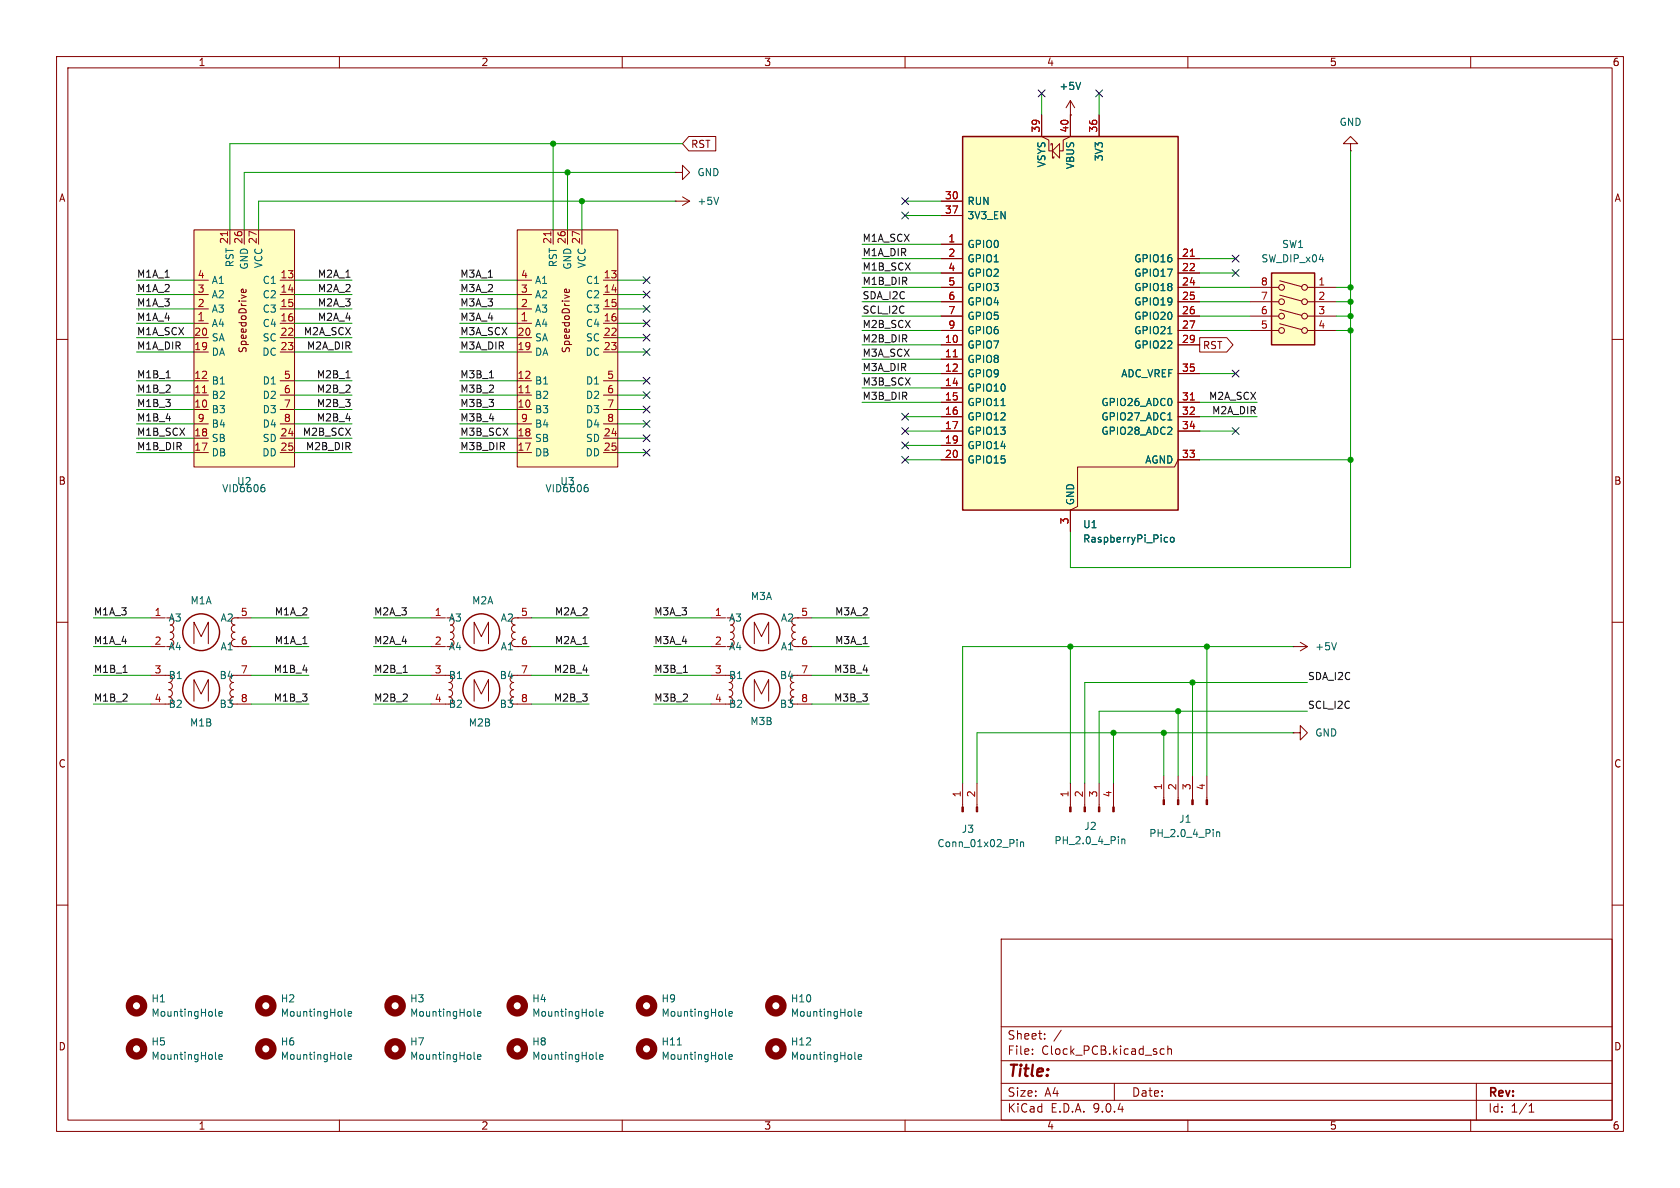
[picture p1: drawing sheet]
<svg xmlns="http://www.w3.org/2000/svg" width="297mm" height="210mm" viewBox="0 0 297 210" stroke-linecap="round" stroke-linejoin="round" font-family="sans-serif">
<g fill="none" stroke="#840000" stroke-width=".18">
<path d="M10 10h277v190h-277zM12 12h273v186h-273zM60 10v2M110 10v2M160 10v2M210 10v2M260 10v2M119.4 35.6h.1M119.4 35.6h2.5M120.6 34.8l1.3 .8M121.9 35.6l-1.3 .7M10 60h2"/>
<path d="M285 60h2M10 110h2M125.7 109.2h2.6M125.7 114.3h2.6M125.7 119.4h3.2M129.2 110.5a.64 .64 0 0 1 .6 .6 .64 .64 0 0 1-.6 .7 .64 .64 0 0 1 .6 .6 .64 .64 0 0 1-.6 .6M129.2 113a.64 .64 0 0 1 .6 .7 .64 .64 0 0 1-.6 .6M133.3 113.8v-3.8l1.3 2.5 1.3-2.5v3.8M140.3 119.4h3.2M140.6 110.5a.63 .63 0 0 0-.6 .6 .63 .63 0 0 0 .6 .7 .64 .64 0 0 0-.6 .6 .64 .64 0 0 0 .6 .6M140.6 113a.63 .63 0 0 0-.6 .7 .63 .63 0 0 0 .6 .6h2.9M140.6 109.2h2.9"/>
<path d="M228.6 114.3h.1M228.6 114.3h2.5M229.9 113.5l1.2 .8M231.1 114.3l-1.2 .8M285 110h2M128.9 120.7a.64 .64 0 0 1 .6 .6 .64 .64 0 0 1-.6 .6 .63 .63 0 0 1 .6 .7 .63 .63 0 0 1-.6 .6M128.9 123.2a.64 .64 0 0 1 .6 .6 .64 .64 0 0 1-.6 .7h-3.2M133.3 124v-3.9l1.3 2.6 1.3-2.6v3.9M140.3 120.7a.63 .63 0 0 0-.6 .6 .63 .63 0 0 0 .6 .6 .64 .64 0 0 0-.6 .7 .64 .64 0 0 0 .6 .6M140.3 123.2a.63 .63 0 0 0-.6 .6 .63 .63 0 0 0 .6 .7h3.2M10 160h2M177 166h108v32h-108z"/>
<path d="M285 160h2M60 198v2M110 198v2M160 198v2M177 194.5h108M177 191.5h108M177 187.5h108M177 181.5h108M182.5 186.3v.1M182.5 185.5v.1M184.7 183.6v.1M184.7 182.8v.1"/>
<path d="M187.6 182.1l-1.3 2M197 191.5v3M205.2 186.3l.2 .1 .4-.1M205.8 185.5l-.4-.1-.2 .1M206.5 185.5l.2-.1 .3 .1 .1 .9M206.5 184.9v1.5M210 198v2M260 198v2M261 191.5v6.5M270.3 196.6h.9M270.3 195.5l.4-.4v1.5"/>
</g>
<g fill="none" stroke="#840000" stroke-width=".25">
<circle cx="134.6" cy="111.8" r="3.3"/>
<circle cx="134.6" cy="121.9" r="3.3"/>
</g>
<path d="M127.1 34.9l-.5 1.2M236.3 113.6l-.5 1.3M105.4 187.1l.2 .2M106 186.8l.6-.1-.1-.2-.3-.1-.2 .2 .1 .6h.4M119.7 184.7h.8M128.3 187.1l.1 .2M128.9 186.8l.6-.1-.1-.2-.4-.1-.1 .2v.6h.5" fill="none" stroke="#006464" stroke-width=".18"/>
<g fill="none" stroke="#840000" stroke-width="1.3">
<circle cx="91.4" cy="185.4" r="1.27"/>
<circle cx="114.3" cy="185.4" r="1.27"/>
</g>
<path d="M91.4 40.6h17.8v42h-17.8z" fill="#ffffc2"/>
<g fill="none" stroke="#840000" stroke-width=".18">
<path d="M119.4 30.5h1.2v-1.3l1.3 1.3-1.3 1.3v-1.3M119.4 30.5h.1M91.4 40.6h17.8v42h-17.8zM91.4 49.5h2.6M91.4 52.1h2.6M91.4 54.6h2.6M91.4 57.2h2.6M91.4 59.7h2.6M97.8 40.6v2.6M100.3 40.6v2.6M100.6 51.2l.1 .3-.2 .2h-.6v-.5l.2-.1 .1 .6M102.9 40.6v2.6"/>
<path d="M106.7 49.5h2.5M106.7 52.1h2.5M106.7 54.6h2.5M106.7 57.2h2.5M106.7 59.7h2.5M91.4 62.2h2.6M91.4 67.3h2.6M91.4 69.9h2.6M91.4 72.4h2.6M91.4 74.9h2.6M91.4 77.5h2.6M106.7 62.2h2.5"/>
<path d="M106.7 67.3h2.5M106.7 69.9h2.5M106.7 72.4h2.5M106.7 74.9h2.5M106.7 77.5h2.5M91.4 80h2.6M106.7 80h2.5M26.7 109.2h2.5M26.7 114.3h2.5M30.1 110.5a.64 .64 0 0 1 .6 .6 .64 .64 0 0 1-.6 .7 .64 .64 0 0 1 .6 .6 .64 .64 0 0 1-.6 .6 .64 .64 0 0 1 .6 .7 .64 .64 0 0 1-.6 .6M34.3 113.8v-3.8l1.3 2.5 1.2-2.5v3.8M41.5 110.5a.64 .64 0 0 0-.6 .6 .64 .64 0 0 0 .6 .7 .64 .64 0 0 0-.6 .6 .64 .64 0 0 0 .6 .6 .64 .64 0 0 0-.6 .7 .64 .64 0 0 0 .6 .6h2.9"/>
<path d="M41.5 109.2h2.9"/>
</g>
<path d="M97.4 40.9v.8M93 69.4h.7" fill="none" stroke="#a90000" stroke-width=".18"/>
<path d="M103.6 85.7h.3M103.7 86.2l.3 .2v.3l-.3 .2M105.4 179.5l.2 .1M106 179.2l.6-.1-.1-.2-.3-.1-.2 .2 .1 .6h.4M151.1 179.5l.2 .1M151.7 179.2l.6-.1v-.2l-.4-.1-.2 .2 .1 .6h.5M151.1 187.1l.2 .2M151.7 186.8l.6-.1v-.2l-.4-.1-.2 .2 .1 .6h.5" fill="none" stroke="#006464" stroke-width=".18"/>
<circle cx="35.6" cy="111.8" r="3.3" fill="none" stroke="#840000" stroke-width=".25"/>
<g fill="none" stroke="#840000" stroke-width="1.3">
<circle cx="91.4" cy="177.8" r="1.27"/>
<circle cx="137.2" cy="177.8" r="1.27"/>
<circle cx="137.2" cy="185.4" r="1.27"/>
</g>
<path d="M34.3 40.6h17.8v42h-17.8z" fill="#ffffc2"/>
<g fill="none" stroke="#840000" stroke-width=".18">
<path d="M34.3 40.6h17.8v42h-17.8zM34.3 49.5h2.5M34.3 52.1h2.5M34.3 54.6h2.5M34.3 57.2h2.5M34.3 59.7h2.5M40.6 40.6v2.6M43.2 40.6v2.6M43.4 51.2l.1 .3-.2 .2h-.6v-.5l.3-.1 .1 .6M45.7 40.6v2.6M49.5 49.5h2.6M49.5 52.1h2.6"/>
<path d="M49.5 54.6h2.6M49.5 57.2h2.6M49.5 59.7h2.6M34.3 62.2h2.5M34.3 67.3h2.5M34.3 69.9h2.5M34.3 72.4h2.5M34.3 74.9h2.5M34.3 77.5h2.5M49.5 62.2h2.6M49.5 67.3h2.6M49.5 69.9h2.6"/>
<path d="M49.5 72.4h2.6M49.5 74.9h2.6M49.5 77.5h2.6M34.3 80h2.5M49.5 80h2.6M26.7 119.4h3.1M41.3 119.4h3.1M76.2 119.4h3.2M76.2 109.2h2.5M76.2 114.3h2.5M79.6 110.5a.64 .64 0 0 1 .7 .6 .64 .64 0 0 1-.7 .7 .64 .64 0 0 1 .7 .6 .64 .64 0 0 1-.7 .6M79.6 113a.64 .64 0 0 1 .7 .7 .64 .64 0 0 1-.7 .6"/>
<path d="M83.8 113.8v-3.8l1.3 2.5 1.3-2.5v3.8M90.8 119.4h3.2M91.1 110.5a.63 .63 0 0 0-.7 .6 .63 .63 0 0 0 .7 .7 .64 .64 0 0 0-.7 .6 .64 .64 0 0 0 .7 .6M91.1 113a.63 .63 0 0 0-.7 .7 .63 .63 0 0 0 .7 .6h2.9M91.1 109.2h2.9M29.8 120.7a.64 .64 0 0 1 .7 .6 .64 .64 0 0 1-.7 .6 .64 .64 0 0 1 .7 .7 .64 .64 0 0 1-.7 .6 .64 .64 0 0 1 .7 .6 .64 .64 0 0 1-.7 .7h-3.1M34.3 124v-3.9l1.3 2.6 1.2-2.6v3.9M41.3 120.7a.64 .64 0 0 0-.7 .6 .64 .64 0 0 0 .7 .6 .64 .64 0 0 0-.7 .7 .64 .64 0 0 0 .7 .6 .64 .64 0 0 0-.7 .6 .64 .64 0 0 0 .7 .7h3.1M79.4 120.7a.64 .64 0 0 1 .6 .6 .64 .64 0 0 1-.6 .6 .63 .63 0 0 1 .6 .7 .63 .63 0 0 1-.6 .6M79.4 123.2a.64 .64 0 0 1 .6 .6 .64 .64 0 0 1-.6 .7h-3.2M83.8 124v-3.9l1.3 2.6 1.3-2.6v3.9M90.8 120.7a.63 .63 0 0 0-.6 .6 .63 .63 0 0 0 .6 .6 .64 .64 0 0 0-.6 .7 .64 .64 0 0 0 .6 .6"/>
<path d="M90.8 123.2a.63 .63 0 0 0-.6 .6 .63 .63 0 0 0 .6 .7h3.2M170.2 138.4v4.2M172.7 138.4v4.2M189.2 138.4v4.2M191.8 138.4v4.2M194.3 138.4v4.2M196.8 138.4v4.2"/>
</g>
<path d="M40.2 40.9v.8M35.8 69.4h.7" fill="none" stroke="#a90000" stroke-width=".18"/>
<g fill="none" stroke="#006464" stroke-width=".18">
<path d="M46.5 85.7h.2M46.6 86.2l.2 .2v.3l-.2 .2M179.8 148.4v.1M179.8 148.8v.9M180.4 148.8v.9M180.4 149l.2-.2 .3 .1 .1 .8M198.3 148.3v.9M198.3 148.4l.2-.1 .3 .1 .1 .8M38.1 179.5l.2 .1M38.7 179.2l.6-.1-.1-.2-.3-.1-.2 .2 .1 .6h.4M60.9 179.5l.2 .1M61.6 179.2l.6-.1-.1-.2-.4-.1-.1 .2v.6h.5"/>
<path d="M83.8 179.5l.2 .1M84.4 179.2l.6-.1v-.2l-.4-.1-.2 .2 .1 .6h.5M128.3 179.5l.1 .1M128.9 179.2l.6-.1-.1-.2-.4-.1-.1 .2v.6h.5M38.1 187.1l.2 .2M38.7 186.8l.6-.1-.1-.2-.3-.1-.2 .2 .1 .6h.4M60.9 187.1l.2 .2M61.6 186.8l.6-.1-.1-.2-.4-.1-.1 .2v.6h.5M83.8 187.1l.2 .2M84.4 186.8l.6-.1v-.2l-.4-.1-.2 .2 .1 .6h.5"/>
</g>
<g fill="none" stroke="#840000" stroke-width="1.3">
<circle cx="24.1" cy="177.8" r="1.27"/>
<circle cx="47" cy="177.8" r="1.27"/>
<circle cx="69.8" cy="177.8" r="1.27"/>
<circle cx="114.3" cy="177.8" r="1.27"/>
<circle cx="24.1" cy="185.4" r="1.27"/>
<circle cx="47" cy="185.4" r="1.27"/>
<circle cx="69.8" cy="185.4" r="1.27"/>
</g>
<g fill="none" stroke="#840000" stroke-width=".25">
<circle cx="85.1" cy="111.8" r="3.3"/>
<circle cx="35.6" cy="121.9" r="3.3"/>
<circle cx="85.1" cy="121.9" r="3.3"/>
</g>
<g fill="#840000" stroke="#840000" stroke-width=".18">
<path d="M170.1 142.6h.2v.9h-.2z"/>
<path d="M172.6 142.6h.2v.9h-.2z"/>
<path d="M189.1 142.6h.3v.9h-.3z"/>
<path d="M191.6 142.6h.3v.9h-.3z"/>
<path d="M194.2 142.6h.2v.9h-.2z"/>
<path d="M196.7 142.6h.3v.9h-.3z"/>
</g>
<path d="M170.2 24.1h38.1v66.1h-38.1z" fill="#ffffc2"/>
<path d="M170.2 24.1h38.1v66.1h-38.1z" fill="none" stroke="#840000" stroke-width=".25"/>
<g fill="none" stroke="#840000" stroke-width=".18">
<path d="M189.2 17.8v6.3l-1.2 .7v1.9h-.7M189.2 17.8l-.7 1.3M189.2 17.8l.8 1.3M166.4 35.6h3.8M166.4 38.1h3.8M184.1 20.3v3.8l1.3 .7v1.9h.7M185.8 25.7v-.3h.3v2.5h.2v-.2M186.1 26.7l1.2-1.3v2.5zM189.2 20.3h.1M194.3 20.3v3.8M238.8 25.4h-1.3l1.3-1.3 1.2 1.3h-1.2v1.3M238.8 26.7h.1"/>
<path d="M166.4 43.2h3.8M166.4 45.7h3.8M166.4 48.3h3.8M166.4 50.8h3.8M166.4 53.3h3.8M166.4 55.9h3.8M166.4 58.4h3.8M208.3 45.7h3.8M208.3 48.3h3.8M208.3 50.8h3.8M208.3 53.3h3.8M208.3 55.9h3.8"/>
<path d="M208.3 58.4h3.8M166.4 61h3.8M166.4 63.5h3.8M166.4 66h3.8M166.4 68.6h3.8M166.4 71.1h3.8M166.4 73.7h3.8M166.4 76.2h3.8M166.4 78.7h3.8M208.3 61h3.8M208.3 66h3.8M208.3 71.1h3.8"/>
<path d="M208.3 73.7h3.8M208.3 76.2h3.8M166.4 81.3h3.8M212.1 81.3h-3.8l-.7 1.3h-17.1v6.9l-1.3 .7v3.8"/>
</g>
<path d="M210.4 45.3h.8M168.5 63.1h.7M210.4 70.7h.8" fill="none" stroke="#a90000" stroke-width=".18"/>
<path d="M191 14.5l-.4 1.3M206.5 59h.7M177 71.7h.7M206.5 74.2h.7M206.1 95h.3M206.4 95.8h-.3M207 95.1l.1-.1 .4 .1 .1 .5-.1 .2h-.4l-.1-.1z" fill="none" stroke="#006464" stroke-width=".18"/>
<path d="M224.8 48.3h7.6v12.7h-7.6z" fill="#ffffc2"/>
<g fill="none" stroke="#840000" stroke-width=".18">
<path d="M121.8 24.1h4.7v2.6h-4.7l-1.2-1.3zM166.4 35.6h3.8M166.4 38.1h3.8M184.1 20.3v3.8M189.2 20.3h.1M189.2 20.3v3.8M194.3 20.3v3.8M166.4 50.8h3.8M166.4 53.3h3.8M166.4 55.9h3.8M166.4 58.4h3.8M166.4 43.2h3.8"/>
<path d="M166.4 45.7h3.8M166.4 48.3h3.8M208.3 50.8h3.8M208.3 53.3h3.8M208.3 55.9h3.8M208.3 58.4h3.8M208.3 45.7h3.8M208.3 48.3h3.8M212.1 59.7h4.8l1.1 1.3-1.1 1.2h-4.8zM221 50.8h5.1M221 53.3h5.1M221 55.9h5.1"/>
<path d="M221 58.4h5.1M226.2 49.6l3.9 1.1M226.2 52.2l3.9 1M226.2 54.7l3.9 1.1M226.2 57.2l3.9 1.1M231.1 50.8h5.1M231.1 53.3h5.1M231.1 55.9h5.1M231.1 58.4h5.1M166.4 61h3.8M166.4 63.5h3.8M166.4 66h3.8"/>
<path d="M166.4 68.6h3.8M166.4 71.1h3.8M166.4 73.7h3.8M166.4 76.2h3.8M166.4 78.7h3.8M208.3 61h3.8M208.3 66h3.8M208.3 71.1h3.8M208.3 73.7h3.8M208.3 76.2h3.8M166.4 81.3h3.8M189.2 90.2v3.8"/>
<path d="M208.3 81.3h3.8M205.7 137.2v4.2M208.3 137.2v4.2M210.8 137.2v4.2M213.4 137.2v4.2M228.6 129.5h1.3v-1.2l1.2 1.2-1.2 1.3v-1.3M228.6 129.5h.1"/>
<circle cx="226.6" cy="50.8" r=".51"/>
<circle cx="226.6" cy="53.3" r=".51"/>
<circle cx="226.6" cy="55.9" r=".51"/>
<circle cx="226.6" cy="58.4" r=".51"/>
<circle cx="230.6" cy="50.8" r=".51"/>
<circle cx="230.6" cy="55.9" r=".51"/>
<circle cx="230.6" cy="58.4" r=".51"/>
<circle cx="230.6" cy="53.3" r=".51"/>
</g>
<path d="M224.8 48.3h7.6v12.7h-7.6z" fill="none" stroke="#840000" stroke-width=".25"/>
<g fill="#840000" stroke="#840000" stroke-width=".18">
<path d="M205.6 141.4h.3v.8h-.3z"/>
<path d="M208.2 141.4h.2v.8h-.2z"/>
<path d="M210.7 141.4h.2v.8h-.2z"/>
<path d="M213.2 141.4h.3v.8h-.3z"/>
</g>
<path d="M191 14.5l-.4 1.3M206.5 59h.7M177 71.7h.7M206.5 74.2h.7M206.1 95h.3M206.4 95.8h-.3M207 95.1l.1-.1 .4 .1 .1 .5-.1 .2h-.4l-.1-.1zM215.1 147.1v.8M215.1 147.2l.2-.1h.3v.8" fill="none" stroke="#006464" stroke-width=".18"/>
<path d="M29.4 66.8h.7M61.2 66.8h.7M86.5 66.8h.7M21.8 118.9h.7M71.3 118.9h.7M120.8 118.9h.7" fill="none" stroke="#0f0f0f" stroke-width=".18"/>
<g fill="none" stroke="#009600" stroke-width=".18">
<path d="M184.1 16.5v3.8M194.3 16.5v3.8M97.8 25.4v15.2M100.3 30.5v10.1M102.9 35.6v5M119.4 35.6h-73.7v5M119.4 30.5h-76.2v10.1M120.6 25.4h-80v15.2M160 35.6h6.4M160 38.1h6.4M238.8 26.7v73.6h-49.6v-6.3M24.1 52.1h10.2"/>
<path d="M24.1 49.5h10.2M24.1 59.7h10.2M24.1 54.6h10.2M24.1 57.2h10.2M52.1 52.1h10.1M52.1 49.5h10.1M52.1 59.7h10.1M52.1 54.6h10.1M52.1 57.2h10.1M81.3 52.1h10.1M81.3 49.5h10.1M81.3 59.7h10.1"/>
<path d="M81.3 54.6h10.1M81.3 57.2h10.1M109.2 52.1h5.1M109.2 49.5h5.1M109.2 59.7h5.1M109.2 54.6h5.1M109.2 57.2h5.1M152.4 55.9h14M152.4 50.8h14M152.4 58.4h14M152.4 43.2h14M152.4 53.3h14"/>
<path d="M152.4 45.7h14M152.4 48.3h14M212.1 55.9h8.9M212.1 50.8h8.9M212.1 58.4h8.9M212.1 53.3h8.9M212.1 45.7h6.3M212.1 48.3h6.3M236.2 55.9h2.6M236.2 50.8h2.6M236.2 58.4h2.6M236.2 53.3h2.6"/>
<path d="M24.1 62.2h10.2M24.1 74.9h10.2M24.1 67.3h10.2M24.1 69.9h10.2M24.1 72.4h10.2M24.1 77.5h10.2M52.1 62.2h10.1M52.1 74.9h10.1M52.1 67.3h10.1M52.1 69.9h10.1M52.1 72.4h10.1M52.1 77.5h10.1"/>
<path d="M81.3 62.2h10.1M81.3 74.9h10.1M81.3 67.3h10.1M81.3 69.9h10.1M81.3 72.4h10.1M81.3 77.5h10.1M109.2 62.2h5.1M109.2 74.9h5.1M109.2 67.3h5.1M109.2 69.9h5.1M109.2 72.4h5.1M109.2 77.5h5.1"/>
<path d="M152.4 66h14M152.4 71.1h14M152.4 63.5h14M152.4 68.6h14M152.4 61h14M160 76.2h6.4M160 73.7h6.4M160 78.7h6.4M212.1 76.2h6.3M212.1 66h6.3M212.1 71.1h10.1M212.1 73.7h10.1"/>
<path d="M24.1 80h10.2M52.1 80h10.1M81.3 80h10.1M109.2 80h5.1M160 81.3h6.4M212.1 81.3h26.7M16.5 119.4h10.2M16.5 114.3h10.2M16.5 109.2h10.2M44.4 119.4h10.2M44.4 114.3h10.2M44.4 109.2h10.2"/>
<path d="M66 119.4h10.2M66 114.3h10.2M66 109.2h10.2M94 119.4h10.1M94 114.3h10.1M94 109.2h10.1M115.6 119.4h10.1M115.6 114.3h10.1M115.6 109.2h10.1M143.5 119.4h10.2M143.5 114.3h10.2M143.5 109.2h10.2"/>
<path d="M189.2 114.3v24.1M213.4 114.3v22.9M228.6 114.3h-58.4v24.1M16.5 124.5h10.2M44.4 124.5h10.2M66 124.5h10.2M94 124.5h10.1M115.6 124.5h10.1M143.5 124.5h10.2M196.8 129.5v8.9M205.7 129.5v7.7M208.3 125.7v11.5"/>
<path d="M210.8 120.7v16.5M228.6 129.5h-55.9v8.9M231.1 125.7h-36.8v12.7M231.1 120.7h-39.3v17.7"/>
</g>
<g fill="none" stroke="#000084" stroke-width=".18">
<path d="M183.5 15.9l1.3 1.2M184.8 15.9l-1.3 1.2M193.7 15.9l1.2 1.2M194.9 15.9l-1.2 1.2M159.4 37.5l1.2 1.2M159.4 35l1.2 1.2M160.6 37.5l-1.2 1.2M160.6 35l-1.2 1.2M113.7 51.5l1.2 1.2M113.7 48.9l1.2 1.2M113.7 54l1.2 1.2M113.7 56.5l1.2 1.3"/>
<path d="M113.7 59.1l1.2 1.2M114.9 51.5l-1.2 1.2M114.9 48.9l-1.2 1.2M114.9 54l-1.2 1.2M114.9 56.5l-1.2 1.3M114.9 59.1l-1.2 1.2M217.8 47.7l1.2 1.2M217.8 45.1l1.2 1.2M219 47.7l-1.2 1.2M219 45.1l-1.2 1.2M113.7 76.9l1.2 1.2M113.7 79.4l1.2 1.2"/>
<path d="M113.7 71.8l1.2 1.2M113.7 66.7l1.2 1.2M113.7 74.3l1.2 1.2M113.7 69.2l1.2 1.3M113.7 61.6l1.2 1.2M114.9 76.9l-1.2 1.2M114.9 79.4l-1.2 1.2M114.9 71.8l-1.2 1.2M114.9 66.7l-1.2 1.2M114.9 74.3l-1.2 1.2M114.9 69.2l-1.2 1.3M114.9 61.6l-1.2 1.2"/>
<path d="M159.4 75.6l1.2 1.2M159.4 73.1l1.2 1.2M159.4 78.1l1.2 1.2M160.6 75.6l-1.2 1.2M160.6 73.1l-1.2 1.2M160.6 78.1l-1.2 1.2M217.8 75.6l1.2 1.2M217.8 65.4l1.2 1.2M219 75.6l-1.2 1.2M219 65.4l-1.2 1.2M159.4 80.7l1.2 1.2M160.6 80.7l-1.2 1.2"/>
</g>
<path d="M210.4 45.3h.8M168.5 63.1h.7M210.4 70.7h.8" fill="none" stroke="#a90000" stroke-width=".18"/>
<g fill="#009600" stroke="#009600" stroke-width=".18">
<circle cx="97.8" cy="25.4" r=".46"/>
<circle cx="100.3" cy="30.5" r=".46"/>
<circle cx="102.9" cy="35.6" r=".46"/>
<circle cx="213.4" cy="114.3" r=".46"/>
<circle cx="238.8" cy="53.3" r=".46"/>
<circle cx="238.8" cy="50.8" r=".46"/>
<circle cx="238.8" cy="55.9" r=".46"/>
<circle cx="238.8" cy="58.4" r=".46"/>
<circle cx="238.8" cy="81.3" r=".46"/>
<circle cx="208.3" cy="125.7" r=".46"/>
<circle cx="205.7" cy="129.5" r=".46"/>
<circle cx="210.8" cy="120.7" r=".46"/>
<circle cx="189.2" cy="114.3" r=".46"/>
<circle cx="196.8" cy="129.5" r=".46"/>
</g>
<text font-size="2.8" fill="#840000" x="178" y="190.9">Title:</text>
<g font-size="2.1" fill="#a90000">
<text x="34.8" y="56.9">1</text>
<text x="91.9" y="56.9">1</text>
</g>
<g font-size="2.1" fill="#840000">
<text x="178" y="184">Sheet:</text>
<text x="178" y="186.7">File:</text>
<text x="184.1" y="186.7">Clock_PCB.kicad_sch</text>
<text x="178" y="196.9">KiCad</text>
<text x="178" y="194.1">Size:</text>
<text x="184.7" y="194.1">A4</text>
<text x="185.7" y="196.9">E.D.A.</text>
<text x="193.3" y="196.9">9.0.4</text>
<text x="200" y="194.1">Date:</text>
<text x="263" y="194.3">Rev:</text>
<text x="263" y="196.9">Id:</text>
<text x="267.1" y="196.9">1/1</text>
</g>
<g font-size="1.8" fill="#840000">
<text x="35" y="11.9">1</text>
<text x="85" y="11.9">2</text>
<text x="135" y="11.9">3</text>
<text x="185" y="11.9">4</text>
<text x="235" y="11.9">5</text>
<text x="285" y="11.9">6</text>
<text x="122.1" y="26.4">RST</text>
<text x="10.3" y="35.9">A</text>
<text x="285.3" y="35.9">A</text>
<text x="43.8" y="62.5" transform="rotate(-90 43.8 62.5)">SpeedoDrive</text>
<text x="100.9" y="62.5" transform="rotate(-90 100.9 62.5)">SpeedoDrive</text>
<text x="212.6" y="61.9">RST</text>
<text x="10.3" y="85.9">B</text>
<text x="285.3" y="85.9">B</text>
<text x="10.3" y="135.9">C</text>
<text x="285.3" y="135.9">C</text>
<text x="10.3" y="185.9">D</text>
<text x="285.3" y="185.9">D</text>
<text x="35" y="199.9">1</text>
<text x="85" y="199.9">2</text>
<text x="135" y="199.9">3</text>
<text x="185" y="199.9">4</text>
<text x="235" y="199.9">5</text>
<text x="285" y="199.9">6</text>
</g>
<g font-size="1.8" fill="#006464">
<text x="187.2" y="16.1">+5V</text>
<text x="236.7" y="22.5">GND</text>
<text x="185" y="29.7" transform="rotate(-90 185 29.7)">VSYS</text>
<text x="190.1" y="30" transform="rotate(-90 190.1 30)">VBUS</text>
<text x="195.2" y="28.6" transform="rotate(-90 195.2 28.6)">3V3</text>
<text x="123.2" y="31.3">GND</text>
<text x="123.2" y="36.4">+5V</text>
<text x="170.9" y="36.4">RUN</text>
<text x="170.9" y="39">3V3_EN</text>
<text x="41.5" y="47.3" transform="rotate(-90 41.5 47.3)">RST</text>
<text x="44" y="47.8" transform="rotate(-90 44 47.8)">GND</text>
<text x="46.6" y="47.5" transform="rotate(-90 46.6 47.5)">VCC</text>
<text x="98.7" y="47.3" transform="rotate(-90 98.7 47.3)">RST</text>
<text x="101.2" y="47.8" transform="rotate(-90 101.2 47.8)">GND</text>
<text x="103.7" y="47.5" transform="rotate(-90 103.7 47.5)">VCC</text>
<text x="170.9" y="44">GPIO0</text>
<text x="170.9" y="46.6">GPIO1</text>
<text x="200.4" y="46.6">GPIO16</text>
<text x="222.9" y="46.6">SW_DIP_x04</text>
<text x="226.6" y="44">SW1</text>
<text x="37.3" y="50.4">A1</text>
<text x="37.3" y="52.9">A2</text>
<text x="46.3" y="50.4">C1</text>
<text x="46.3" y="52.9">C2</text>
<text x="94.5" y="50.4">A1</text>
<text x="94.5" y="52.9">A2</text>
<text x="103.5" y="50.4">C1</text>
<text x="103.5" y="52.9">C2</text>
<text x="170.9" y="49.1">GPIO2</text>
<text x="170.9" y="51.7">GPIO3</text>
<text x="200.4" y="49.1">GPIO17</text>
<text x="200.4" y="51.7">GPIO18</text>
<text x="37.3" y="55.5">A3</text>
<text x="37.3" y="58">A4</text>
<text x="46.3" y="55.5">C3</text>
<text x="46.3" y="58">C4</text>
<text x="94.5" y="55.5">A3</text>
<text x="94.5" y="58">A4</text>
<text x="103.5" y="55.5">C3</text>
<text x="103.5" y="58">C4</text>
<text x="170.9" y="54.2">GPIO4</text>
<text x="170.9" y="56.7">GPIO5</text>
<text x="170.9" y="59.3">GPIO6</text>
<text x="200.4" y="54.2">GPIO19</text>
<text x="200.4" y="56.7">GPIO20</text>
<text x="200.4" y="59.3">GPIO21</text>
<text x="37.3" y="60.6">SA</text>
<text x="37.3" y="63.1">DA</text>
<text x="46.3" y="63.1">DC</text>
<text x="46.3" y="60.6">SC</text>
<text x="94.5" y="60.6">SA</text>
<text x="94.5" y="63.1">DA</text>
<text x="103.4" y="63.1">DC</text>
<text x="103.5" y="60.6">SC</text>
<text x="170.9" y="61.8">GPIO7</text>
<text x="170.9" y="64.4">GPIO8</text>
<text x="200.4" y="61.8">GPIO22</text>
<text x="37.3" y="68.2">B1</text>
<text x="37.3" y="70.7">B2</text>
<text x="46.3" y="68.2">D1</text>
<text x="46.3" y="70.7">D2</text>
<text x="94.5" y="68.2">B1</text>
<text x="94.5" y="70.7">B2</text>
<text x="103.5" y="68.2">D1</text>
<text x="103.5" y="70.7">D2</text>
<text x="170.9" y="66.9">GPIO9</text>
<text x="170.9" y="69.4">GPIO10</text>
<text x="170.9" y="72">GPIO11</text>
<text x="194.6" y="72">GPIO26_ADC0</text>
<text x="198.1" y="66.9">ADC_VREF</text>
<text x="37.3" y="73.3">B3</text>
<text x="37.3" y="75.8">B4</text>
<text x="46.3" y="73.3">D3</text>
<text x="46.3" y="75.8">D4</text>
<text x="94.5" y="73.3">B3</text>
<text x="94.5" y="75.8">B4</text>
<text x="103.5" y="73.3">D3</text>
<text x="103.5" y="75.8">D4</text>
<text x="170.9" y="74.5">GPIO12</text>
<text x="170.9" y="77.1">GPIO13</text>
<text x="194.6" y="74.5">GPIO27_ADC1</text>
<text x="194.6" y="77.1">GPIO28_ADC2</text>
<text x="37.3" y="78.3">SB</text>
<text x="37.3" y="80.9">DB</text>
<text x="46.3" y="80.9">DD</text>
<text x="46.3" y="78.3">SD</text>
<text x="94.5" y="78.3">SB</text>
<text x="94.5" y="80.9">DB</text>
<text x="103.4" y="80.9">DD</text>
<text x="103.5" y="78.3">SD</text>
<text x="170.9" y="79.6">GPIO14</text>
<text x="170.9" y="82.1">GPIO15</text>
<text x="202.4" y="82.1">AGND</text>
<text x="39.2" y="87.2">VID6606</text>
<text x="41.8" y="86">U2</text>
<text x="96.3" y="87.2">VID6606</text>
<text x="99" y="86">U3</text>
<text x="190.1" y="89.4" transform="rotate(-90 190.1 89.4)">GND</text>
<text x="191.4" y="93.6">U1</text>
<text x="191.4" y="96.1">RaspberryPi_Pico</text>
<text x="33.6" y="107">M1A</text>
<text x="83.4" y="107">M2A</text>
<text x="132.6" y="106.3">M3A</text>
<text x="29.7" y="110.1">A3</text>
<text x="38.9" y="110.1">A2</text>
<text x="79.2" y="110.1">A3</text>
<text x="88.4" y="110.1">A2</text>
<text x="128.8" y="110.1">A3</text>
<text x="138" y="110.1">A2</text>
<text x="29.7" y="115.2">A4</text>
<text x="38.9" y="115.2">A1</text>
<text x="79.2" y="115.2">A4</text>
<text x="88.4" y="115.2">A1</text>
<text x="128.8" y="115.2">A4</text>
<text x="138" y="115.2">A1</text>
<text x="232.4" y="115.2">+5V</text>
<text x="29.7" y="120.2">B1</text>
<text x="29.7" y="125.3">B2</text>
<text x="38.7" y="120.2">B4</text>
<text x="38.7" y="125.3">B3</text>
<text x="79.2" y="120.2">B1</text>
<text x="79.2" y="125.3">B2</text>
<text x="88.2" y="120.2">B4</text>
<text x="88.2" y="125.3">B3</text>
<text x="128.8" y="120.2">B1</text>
<text x="128.8" y="125.3">B2</text>
<text x="137.8" y="120.2">B4</text>
<text x="137.8" y="125.3">B3</text>
<text x="33.5" y="128.6">M1B</text>
<text x="82.8" y="128.6">M2B</text>
<text x="132.6" y="128.4">M3B</text>
<text x="232.4" y="130.4">GND</text>
<text x="165.6" y="150">Conn_01x02_Pin</text>
<text x="169.9" y="147.4">J3</text>
<text x="186.3" y="149.5">PH_2.0_4_Pin</text>
<text x="191.6" y="146.9">J2</text>
<text x="203.1" y="148.2">PH_2.0_4_Pin</text>
<text x="208.4" y="145.6">J1</text>
<text x="26.7" y="177.4">H1</text>
<text x="26.7" y="179.9">MountingHole</text>
<text x="49.5" y="177.4">H2</text>
<text x="49.5" y="179.9">MountingHole</text>
<text x="72.4" y="177.4">H3</text>
<text x="72.4" y="179.9">MountingHole</text>
<text x="94" y="177.4">H4</text>
<text x="94" y="179.9">MountingHole</text>
<text x="116.8" y="177.4">H9</text>
<text x="116.8" y="179.9">MountingHole</text>
<text x="139.7" y="177.4">H10</text>
<text x="139.7" y="179.9">MountingHole</text>
<text x="26.7" y="185">H5</text>
<text x="49.5" y="185">H6</text>
<text x="72.4" y="185">H7</text>
<text x="94" y="185">H8</text>
<text x="116.8" y="185">H11</text>
<text x="139.7" y="185">H12</text>
<text x="26.7" y="187.6">MountingHole</text>
<text x="49.5" y="187.6">MountingHole</text>
<text x="72.4" y="187.6">MountingHole</text>
<text x="94" y="187.6">MountingHole</text>
<text x="116.8" y="187.6">MountingHole</text>
<text x="139.7" y="187.6">MountingHole</text>
</g>
<g font-size="1.8" fill="#a90000">
<text x="183.9" y="23.5" transform="rotate(-90 183.9 23.5)">39</text>
<text x="189" y="23.5" transform="rotate(-90 189 23.5)">40</text>
<text x="194.1" y="23.5" transform="rotate(-90 194.1 23.5)">36</text>
<text x="167" y="35.3">30</text>
<text x="167" y="37.8">37</text>
<text x="40.4" y="43.2" transform="rotate(-90 40.4 43.2)">21</text>
<text x="42.9" y="43.2" transform="rotate(-90 42.9 43.2)">26</text>
<text x="45.5" y="43.2" transform="rotate(-90 45.5 43.2)">27</text>
<text x="97.5" y="43.2" transform="rotate(-90 97.5 43.2)">21</text>
<text x="100.1" y="43.2" transform="rotate(-90 100.1 43.2)">26</text>
<text x="102.6" y="43.2" transform="rotate(-90 102.6 43.2)">27</text>
<text x="167.6" y="42.9">1</text>
<text x="167.6" y="45.5">2</text>
<text x="208.9" y="45.5">21</text>
<text x="34.9" y="49.3">4</text>
<text x="34.9" y="51.8">3</text>
<text x="49.5" y="49.3">13</text>
<text x="49.5" y="51.8">14</text>
<text x="92" y="49.3">4</text>
<text x="92" y="51.8">3</text>
<text x="106.6" y="49.3">13</text>
<text x="106.6" y="51.8">14</text>
<text x="167.6" y="48">4</text>
<text x="167.6" y="50.5">5</text>
<text x="167.6" y="53.1">6</text>
<text x="208.9" y="48">22</text>
<text x="208.9" y="50.5">24</text>
<text x="208.9" y="53.1">25</text>
<text x="222.8" y="50.5">8</text>
<text x="222.8" y="53.1">7</text>
<text x="233" y="50.5">1</text>
<text x="233" y="53.1">2</text>
<text x="34.2" y="59.4">20</text>
<text x="34.9" y="54.4">2</text>
<text x="49.5" y="54.4">15</text>
<text x="49.5" y="56.9">16</text>
<text x="49.5" y="59.4">22</text>
<text x="91.4" y="59.4">20</text>
<text x="92" y="54.4">2</text>
<text x="106.6" y="54.4">15</text>
<text x="106.6" y="56.9">16</text>
<text x="106.6" y="59.4">22</text>
<text x="167.6" y="55.6">7</text>
<text x="167.6" y="58.2">9</text>
<text x="208.9" y="55.6">26</text>
<text x="208.9" y="58.2">27</text>
<text x="222.8" y="55.6">6</text>
<text x="222.8" y="58.2">5</text>
<text x="233" y="55.6">3</text>
<text x="233" y="58.2">4</text>
<text x="34.2" y="62">19</text>
<text x="49.5" y="62">23</text>
<text x="91.4" y="62">19</text>
<text x="106.6" y="62">23</text>
<text x="167" y="60.7">10</text>
<text x="167" y="63.2">11</text>
<text x="167" y="65.8">12</text>
<text x="208.9" y="60.7">29</text>
<text x="208.9" y="65.8">35</text>
<text x="34.2" y="67.1">12</text>
<text x="34.2" y="69.6">11</text>
<text x="50.1" y="67.1">5</text>
<text x="50.1" y="69.6">6</text>
<text x="91.4" y="67.1">12</text>
<text x="91.4" y="69.6">11</text>
<text x="107.2" y="67.1">5</text>
<text x="107.2" y="69.6">6</text>
<text x="167" y="68.3">14</text>
<text x="167" y="70.9">15</text>
<text x="208.9" y="70.9">31</text>
<text x="34.2" y="72.1">10</text>
<text x="34.2" y="77.2">18</text>
<text x="34.9" y="74.7">9</text>
<text x="49.5" y="77.2">24</text>
<text x="50.1" y="72.1">7</text>
<text x="50.1" y="74.7">8</text>
<text x="91.4" y="72.1">10</text>
<text x="91.4" y="77.2">18</text>
<text x="92" y="74.7">9</text>
<text x="106.6" y="77.2">24</text>
<text x="107.2" y="72.1">7</text>
<text x="107.2" y="74.7">8</text>
<text x="167" y="73.4">16</text>
<text x="167" y="75.9">17</text>
<text x="208.9" y="73.4">32</text>
<text x="208.9" y="75.9">34</text>
<text x="34.2" y="79.8">17</text>
<text x="49.5" y="79.8">25</text>
<text x="91.4" y="79.8">17</text>
<text x="106.6" y="79.8">25</text>
<text x="167" y="78.5">19</text>
<text x="167" y="81">20</text>
<text x="208.9" y="81">33</text>
<text x="189" y="92.8" transform="rotate(-90 189 92.8)">3</text>
<text x="27.2" y="109">1</text>
<text x="42.5" y="109">5</text>
<text x="76.8" y="109">1</text>
<text x="92" y="109">5</text>
<text x="126.3" y="109">1</text>
<text x="141.5" y="109">5</text>
<text x="27.2" y="114">2</text>
<text x="27.2" y="119.1">3</text>
<text x="42.5" y="114">6</text>
<text x="42.5" y="119.1">7</text>
<text x="76.8" y="119.1">3</text>
<text x="76.8" y="114">2</text>
<text x="92" y="119.1">7</text>
<text x="92" y="114">6</text>
<text x="126.3" y="114">2</text>
<text x="126.3" y="119.1">3</text>
<text x="141.5" y="114">6</text>
<text x="141.5" y="119.1">7</text>
<text x="27.2" y="124.2">4</text>
<text x="42.5" y="124.2">8</text>
<text x="76.8" y="124.2">4</text>
<text x="92" y="124.2">8</text>
<text x="126.3" y="124.2">4</text>
<text x="141.5" y="124.2">8</text>
<text x="169.9" y="141" transform="rotate(-90 169.9 141)">1</text>
<text x="172.5" y="141" transform="rotate(-90 172.5 141)">2</text>
<text x="189" y="141" transform="rotate(-90 189 141)">1</text>
<text x="191.5" y="141" transform="rotate(-90 191.5 141)">2</text>
<text x="194.1" y="141" transform="rotate(-90 194.1 141)">3</text>
<text x="196.6" y="141" transform="rotate(-90 196.6 141)">4</text>
<text x="205.5" y="139.8" transform="rotate(-90 205.5 139.8)">1</text>
<text x="208" y="139.8" transform="rotate(-90 208 139.8)">2</text>
<text x="210.6" y="139.8" transform="rotate(-90 210.6 139.8)">3</text>
<text x="213.1" y="139.8" transform="rotate(-90 213.1 139.8)">4</text>
</g>
<g font-size="1.8" fill="#0f0f0f">
<text x="152.4" y="42.8">M1A_SCX</text>
<text x="152.4" y="45.4">M1A_DIR</text>
<text x="152.4" y="47.9">M1B_SCX</text>
<text x="24.1" y="51.7">M1A_2</text>
<text x="24.1" y="49.2">M1A_1</text>
<text x="56.1" y="49.2">M2A_1</text>
<text x="56.1" y="51.7">M2A_2</text>
<text x="81.3" y="49.2">M3A_1</text>
<text x="81.3" y="51.7">M3A_2</text>
<text x="152.4" y="50.5">M1B_DIR</text>
<text x="152.4" y="53">SDA_I2C</text>
<text x="24.1" y="54.3">M1A_3</text>
<text x="24.1" y="59.3">M1A_SCX</text>
<text x="24.1" y="56.8">M1A_4</text>
<text x="53.6" y="59.3">M2A_SCX</text>
<text x="56.1" y="56.8">M2A_4</text>
<text x="56.1" y="54.3">M2A_3</text>
<text x="81.3" y="59.3">M3A_SCX</text>
<text x="81.3" y="56.8">M3A_4</text>
<text x="81.3" y="54.3">M3A_3</text>
<text x="152.4" y="58.1">M2B_SCX</text>
<text x="152.4" y="55.5">SCL_I2C</text>
<text x="24.1" y="61.9">M1A_DIR</text>
<text x="54.2" y="61.9">M2A_DIR</text>
<text x="81.3" y="61.9">M3A_DIR</text>
<text x="152.4" y="65.7">M3A_DIR</text>
<text x="152.4" y="60.6">M2B_DIR</text>
<text x="152.4" y="63.2">M3A_SCX</text>
<text x="24.1" y="67">M1B_1</text>
<text x="24.1" y="69.5">M1B_2</text>
<text x="55.9" y="67">M2B_1</text>
<text x="55.9" y="69.5">M2B_2</text>
<text x="81.3" y="67">M3B_1</text>
<text x="81.3" y="69.5">M3B_2</text>
<text x="152.4" y="70.8">M3B_DIR</text>
<text x="152.4" y="68.2">M3B_SCX</text>
<text x="213.6" y="70.8">M2A_SCX</text>
<text x="24.1" y="72">M1B_3</text>
<text x="24.1" y="77.1">M1B_SCX</text>
<text x="24.1" y="74.6">M1B_4</text>
<text x="53.4" y="77.1">M2B_SCX</text>
<text x="55.9" y="72">M2B_3</text>
<text x="55.9" y="74.6">M2B_4</text>
<text x="81.3" y="72">M3B_3</text>
<text x="81.3" y="77.1">M3B_SCX</text>
<text x="81.3" y="74.6">M3B_4</text>
<text x="214.2" y="73.3">M2A_DIR</text>
<text x="24.1" y="79.7">M1B_DIR</text>
<text x="54" y="79.7">M2B_DIR</text>
<text x="81.3" y="79.7">M3B_DIR</text>
<text x="16.5" y="114">M1A_4</text>
<text x="16.5" y="108.9">M1A_3</text>
<text x="48.5" y="108.9">M1A_2</text>
<text x="48.5" y="114">M1A_1</text>
<text x="66" y="114">M2A_4</text>
<text x="66" y="108.9">M2A_3</text>
<text x="98" y="114">M2A_1</text>
<text x="98" y="108.9">M2A_2</text>
<text x="115.6" y="108.9">M3A_3</text>
<text x="115.6" y="114">M3A_4</text>
<text x="147.5" y="108.9">M3A_2</text>
<text x="147.5" y="114">M3A_1</text>
<text x="16.5" y="119">M1B_1</text>
<text x="48.3" y="119">M1B_4</text>
<text x="66" y="119">M2B_1</text>
<text x="97.8" y="119">M2B_4</text>
<text x="115.6" y="119">M3B_1</text>
<text x="147.4" y="119">M3B_4</text>
<text x="16.5" y="124.1">M1B_2</text>
<text x="48.3" y="124.1">M1B_3</text>
<text x="66" y="124.1">M2B_2</text>
<text x="97.8" y="124.1">M2B_3</text>
<text x="115.6" y="124.1">M3B_2</text>
<text x="147.4" y="124.1">M3B_3</text>
<text x="231.1" y="120.3">SDA_I2C</text>
<text x="231.1" y="125.4">SCL_I2C</text>
</g>
</svg>
